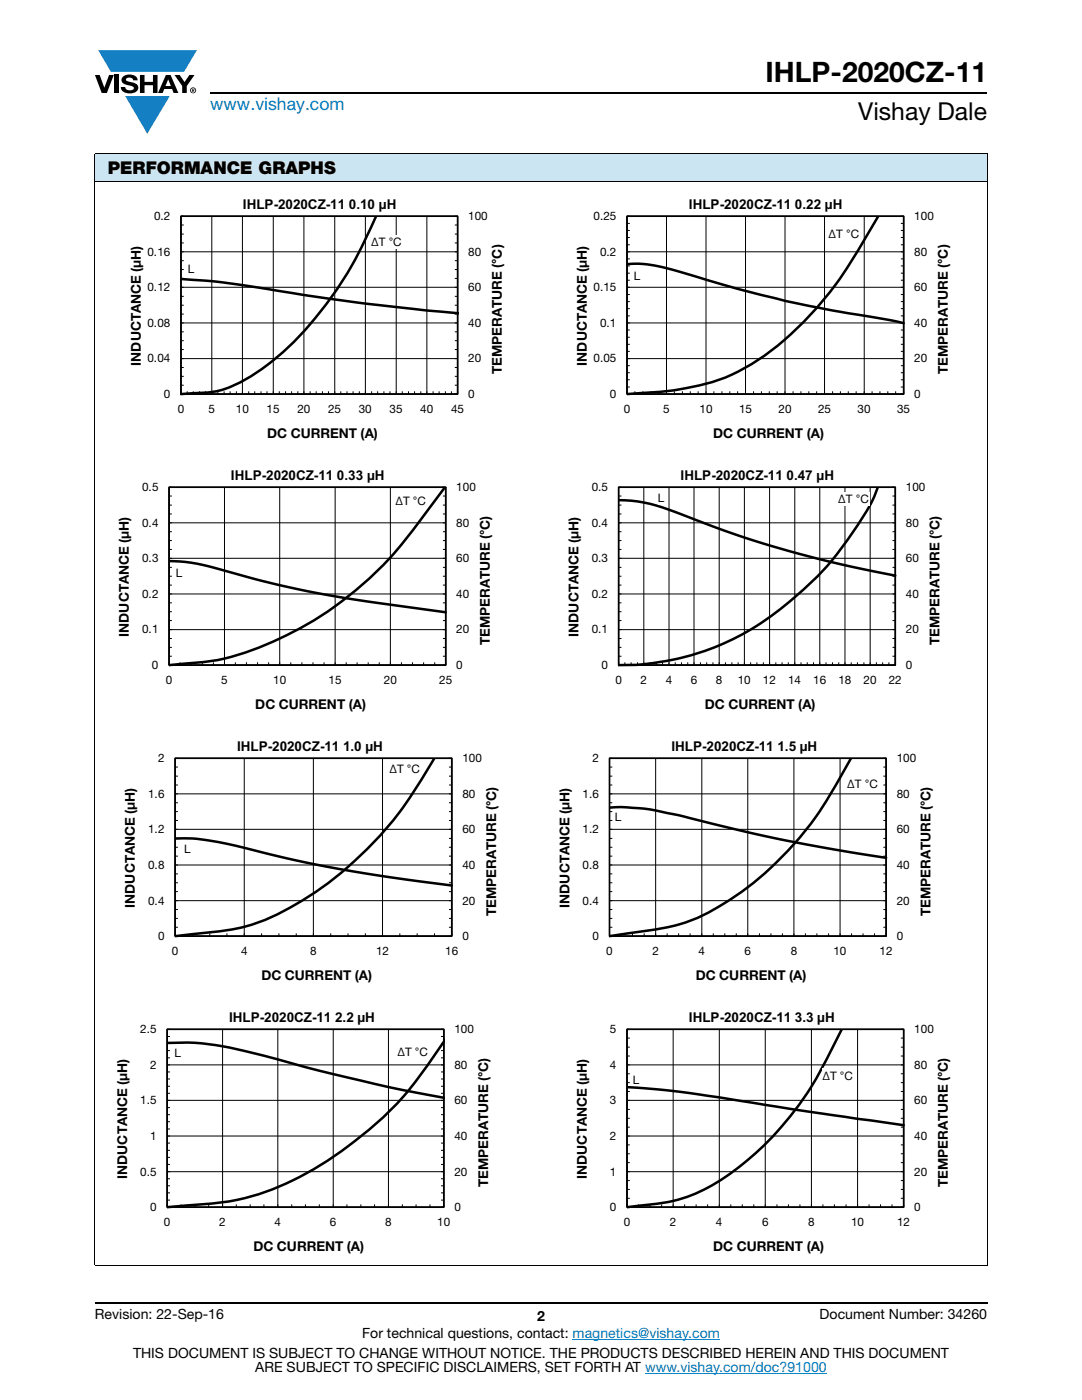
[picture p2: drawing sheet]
<svg xmlns="http://www.w3.org/2000/svg" width="216mm" height="279mm" viewBox="0 0 216 279" stroke-linecap="round" stroke-linejoin="round" font-family="sans-serif">
<g fill="#147fc3">
<path d="M19.6 10h19.7l-2.6 4.3h-1.1h-13.5z"/>
<path d="M25 19.2h8.9l-4.5 7.5z"/>
</g>
<g fill="#000">
<path d="M18.9 15h1l.9 2.5 1-2.5h.9l-1.4 3.6h-1zM22.9 15h.9v3.6h-.9zM24.6 15.3a2.1 2.1 0 0 1 2.8 .3l.1 .4h-.9a.79 .79 0 0 0-.7-.5 .79 .79 0 0 0-.8 .4l.3 .3 1 .2a1.08 1.08 0 0 1 1.2 1 1.08 1.08 0 0 1-1.1 1.2 1.73 1.73 0 0 1-2.4-1.2h.9a.96 .96 0 0 0 .8 .6 .96 .96 0 0 0 .9-.4 1.31 1.31 0 0 0-1.2-.6 1.03 1.03 0 0 1-1.1-.6 1.03 1.03 0 0 1 .2-1.1zM27.9 15h.9v1.3h1.7v-1.3h.9v3.6h-.9v-1.6h-1.7v1.6h-.9zM34.8 15h1.1l.9 1.4 1-1.4h1l-1.5 2.2v1.4h-.9v-1.4z"/>
<path d="M33.6 15.9l.5 1.3h-1.1zM33.1 15l-1.6 3.6h1l.3-.8h1.5l.3 .8h1l-1.6-3.6z"/>
<path d="M38.4 17.8h.2v.2h-.2zM38.3 17.7v.7h.1v-.3l.4 .3-.2-.3 .2-.2-.1-.2z"/>
<path d="M38.1 18a.46 .46 0 0 1 .9 0 .46 .46 0 0 1-.9 0zM37.9 18a.6 .6 0 0 0 1.2 0 .6 .6 0 0 0-1.2 0z"/>
</g>
<path d="M42 18.6h155M18.9 260h178.1" fill="none" stroke="#000" stroke-width=".36"/>
<path d="M114.3 267.3h29.3M128.7 274h36.3" fill="none" stroke="#007ec4" stroke-width=".2"/>
<path d="M18.9 30.7h178.1v5.5h-178.1z" fill="#cce5f3"/>
<path d="M18.9 30.7h178.1M18.9 36.2h178.1M18.9 30.8v221.7M197 30.8v221.7M18.9 252.6h178.1" fill="none" stroke="#000" stroke-width=".2"/>
<path d="M25.9 39.4h75.3v48.5h-75.3z" fill="#fff"/>
<g fill="none" stroke="#000" stroke-width=".2">
<path d="M36.1 43.1h55.2v35.6h-55.2zM36.1 59.1h.6M36.1 55.6h.6M36.1 53.8h.6M36.1 52h.6M36.1 48.5h.6M36.1 46.7h.6M36.1 44.9h.6M42.3 43.1v35.6M48.4 43.1v35.6M54.5 43.1v35.6M60.6 43.1v35.6"/>
<path d="M66.8 43.1v35.6M72.9 43.1v35.5M79.1 43.1v35.6M85.2 43.1v35.6M90.8 59.1h.5M90.8 55.6h.5M90.8 53.8h.5M90.8 52h.5M90.8 48.5h.5M90.8 46.7h.5M90.8 44.9h.5M91.3 57.3h-55.2"/>
<path d="M91.3 50.3h-55.2M91.3 43.1v35.5M36.1 76.9h.6M36.1 75.1h.6M36.1 73.3h.6M36.1 69.8h.6M36.1 68h.6M36.1 66.2h.6M36.1 62.7h.6M36.1 60.9h.6M37.4 78.1v.6M38.6 78.1v.6"/>
<path d="M39.8 78.1v.6M41 78.1v.6M43.5 78.1v.6M44.7 78.1v.6M45.9 78.1v.6M47.2 78.1v.6M49.6 78.1v.6M50.8 78.1v.6M52.1 78.1v.6M53.3 78.1v.6M55.7 78.1v.6M57 78.1v.6"/>
<path d="M58.2 78.1v.6M59.4 78.1v.6M61.9 78.1v.6M63.1 78.1v.6M64.3 78.1v.6M65.5 78.1v.6M68 78.1v.6M69.2 78.1v.6M70.5 78.1v.6M71.7 78.1v.6M72.9 78.1v.6M74.2 78.1v.6"/>
<path d="M75.4 78.1v.6M76.6 78.1v.6M77.8 78.1v.6M80.3 78.1v.6M81.5 78.1v.6M82.7 78.1v.6M84 78.1v.6M86.4 78.1v.6M87.6 78.1v.6M88.9 78.1v.6M90.1 78.1v.6M90.8 76.9h.5"/>
<path d="M90.8 75.1h.5M90.8 73.3h.5M90.8 69.8h.5M90.8 68h.5M90.8 66.2h.5M90.8 62.7h.5M90.8 60.9h.5M91.3 71.6h-55.2M91.3 64.5h-55.2"/>
</g>
<path d="M36.1 43.1h55.2v35.5h-55.2z" fill="none" stroke="#000" stroke-width=".34"/>
<path d="M36.1 55.7l8.4 .7 16.6 2.5 11.8 1.7 12.3 1.4 6.4 .5M75.1 43.1a76.7 76.7 0 0 1-17.9 26.5 35.5 35.5 0 0 1-13.5 8.4l-1.9 .3-5.7 .3" fill="none" stroke="#000" stroke-width=".5"/>
<g fill="#fff">
<path d="M37.5 52.3h1.3v2.7h-1.3z"/>
<path d="M74.1 46.9h6.2v2.8h-6.2z"/>
<path d="M114.9 39.4h75.3v48.5h-75.3z"/>
</g>
<g fill="none" stroke="#000" stroke-width=".2">
<path d="M125.1 43.1h55.2v35.6h-55.2zM125.1 57.3h55.2M125.1 50.3h55.2M125.1 58.8h.6M125.1 55.9h.6M125.1 54.5h.6M125.1 53.1h.6M125.1 51.7h.6M125.1 48.8h.6M125.1 47.4h.6M125.1 46h.6M125.1 44.6h.6"/>
<path d="M133 43.1v35.6M140.9 43.1v35.6M148.8 43.1v35.6M156.6 43.1v35.6M164.5 43.1v35.6M172.4 43.1v35.6M179.8 58.8h.5M179.8 55.9h.5M179.8 54.5h.5M179.8 53.1h.5M179.8 51.7h.5M179.8 48.8h.5"/>
<path d="M179.8 47.4h.5M179.8 46h.5M179.8 44.6h.5M125.1 71.6h55.2M125.1 64.5h55.2M125.1 77.2h.6M125.1 75.8h.6M125.1 74.4h.6M125.1 73h.6M125.1 70.1h.6M125.1 68.7h.6M125.1 67.3h.6"/>
<path d="M125.1 65.9h.6M125.1 63h.6M125.1 61.6h.6M125.1 60.2h.6M126.7 78.1v.6M128.3 78.1v.6M129.9 78.1v.6M131.4 78.1v.6M134.6 78.1v.6M136.2 78.1v.6M137.7 78.1v.6M139.3 78.1v.6"/>
<path d="M142.4 78.1v.6M144.1 78.1v.6M145.6 78.1v.6M147.2 78.1v.6M150.4 78.1v.6M151.9 78.1v.6M153.5 78.1v.6M155.1 78.1v.6M158.2 78.1v.6M159.8 78.1v.6M161.4 78.1v.6M163 78.1v.6"/>
<path d="M166.1 78.1v.6M167.7 78.1v.6M169.3 78.1v.6M170.8 78.1v.6M174 78.1v.6M175.6 78.1v.6M177.2 78.1v.6M178.7 78.1v.6M179.8 77.2h.5M179.8 75.8h.5M179.8 74.4h.5M179.8 73h.5"/>
<path d="M179.8 70.1h.5M179.8 68.7h.5M179.8 67.3h.5M179.8 65.9h.5M179.8 63h.5M179.8 61.6h.5M179.8 60.2h.5"/>
</g>
<path d="M125.1 43.1h55.2v35.5h-55.2z" fill="none" stroke="#000" stroke-width=".34"/>
<path d="M125.1 52.7a31.5 31.5 0 0 1 12.2 2l9.9 2.9 9.9 2.5 9 1.9 10.7 1.7 3.5 .8M175.3 43.1l-2.5 4.3a72.6 72.6 0 0 1-18.2 22.1 37.2 37.2 0 0 1-19 8.2l-3.1 .4-7.4 .5" fill="none" stroke="#000" stroke-width=".5"/>
<g fill="#fff">
<path d="M126.5 53.6h1.3v2.7h-1.3z"/>
<path d="M165.3 45.3h6.2v2.8h-6.2z"/>
<path d="M23.5 93.5h80v48.5h-80z"/>
</g>
<g fill="none" stroke="#000" stroke-width=".2">
<path d="M33.7 97.2h55.2v35.5h-55.2zM33.7 99h.6M44.8 97.2v35.5M55.8 97.2v35.5M66.9 97.2v35.5M77.9 97.2v35.5M88.4 99h.5M33.7 116.8h.6M33.7 115h.6M33.7 113.2h.6M33.7 109.7h.6M33.7 107.9h.6"/>
<path d="M33.7 106.1h.6M33.7 102.6h.6M33.7 100.8h.6M88.4 116.8h.5M88.4 115h.5M88.4 113.2h.5M88.4 109.7h.5M88.4 107.9h.5M88.4 106.1h.5M88.4 102.6h.5M88.4 100.8h.5M88.9 118.5h-55.2"/>
<path d="M88.9 111.4h-55.2M88.9 104.3h-55.2M33.7 131h.6M33.7 129.2h.6M33.7 127.4h.6M33.7 123.8h.6M33.7 122.1h.6M33.7 120.3h.6M35.9 132.2v.5M38.2 132.2v.5M40.4 132.2v.5M42.6 132.2v.5"/>
<path d="M47 132.2v.5M49.2 132.2v.5M51.4 132.2v.5M53.6 132.2v.5M58 132.2v.5M60.2 132.2v.5M62.4 132.2v.5M64.7 132.2v.5M69.1 132.2v.5M71.3 132.2v.5M73.5 132.2v.5M75.7 132.2v.5"/>
<path d="M80.1 132.2v.5M82.3 132.2v.5M84.5 132.2v.5M86.7 132.2v.5M88.4 131h.5M88.4 129.2h.5M88.4 127.4h.5M88.4 123.8h.5M88.4 122.1h.5M88.4 120.3h.5M88.9 125.7h-55.2"/>
</g>
<path d="M33.7 97.2h55.2v35.5h-55.2z" fill="none" stroke="#000" stroke-width=".34"/>
<path d="M88.8 97.2l-4.3 5.8a71 71 0 0 1-37.7 27.9 55.2 55.2 0 0 1-12.1 1.7l-1 .1M33.7 112a45.5 45.5 0 0 1 13.3 2.5l8.4 2.2 8.8 1.8 8.8 1.5 15.9 2.2" fill="none" stroke="#000" stroke-width=".5"/>
<g fill="#fff">
<path d="M35.1 112.8h1.3v2.8h-1.3z"/>
<path d="M78.9 98.6h6.2v2.7h-6.2z"/>
<path d="M113.2 93.5h78.6v48.5h-78.6z"/>
</g>
<g fill="none" stroke="#000" stroke-width=".2">
<path d="M123.4 97.2h55.2v35.5h-55.2zM123.4 99h.6M128.5 97.2v35.5M133.5 97.2v35.5M138.5 97.2v35.5M143.5 97.2v35.5M148.5 97.2v35.5M153.6 97.2v35.5M158.6 97.2v35.5M163.6 97.2v35.5M168.6 97.2v35.5M173.6 97.2v35.5"/>
<path d="M178.1 99h.5M123.4 118.5h55.2M123.4 111.4h55.2M123.4 104.3h55.2M123.4 116.8h.6M123.4 115h.6M123.4 113.2h.6M123.4 109.7h.6M123.4 107.9h.6M123.4 106.1h.6M123.4 102.6h.6M123.4 100.8h.6"/>
<path d="M178.1 116.8h.5M178.1 115h.5M178.1 113.2h.5M178.1 109.7h.5M178.1 107.9h.5M178.1 106.1h.5M178.1 102.6h.5M178.1 100.8h.5M123.4 125.7h55.2M123.4 131h.6M123.4 129.2h.6M123.4 127.4h.6"/>
<path d="M123.4 123.8h.6M123.4 122.1h.6M123.4 120.3h.6M124.7 132.2v.5M125.9 132.2v.5M127.2 132.2v.5M129.7 132.2v.5M131 132.2v.5M132.2 132.2v.5M134.7 132.2v.5M136 132.2v.5M137.2 132.2v.5"/>
<path d="M139.8 132.2v.5M141 132.2v.5M142.3 132.2v.5M144.8 132.2v.5M146 132.2v.5M147.3 132.2v.5M149.8 132.2v.5M151 132.2v.5M152.3 132.2v.5M154.8 132.2v.5M156.1 132.2v.5M157.3 132.2v.5"/>
<path d="M159.8 132.2v.5M161.1 132.2v.5M162.3 132.2v.5M164.8 132.2v.5M166.1 132.2v.5M167.4 132.2v.5M169.8 132.2v.5M171.1 132.2v.5M172.4 132.2v.5M174.9 132.2v.5M176.1 132.2v.5M177.4 132.2v.5"/>
<path d="M178.1 131h.5M178.1 129.2h.5M178.1 127.4h.5M178.1 123.8h.5M178.1 122.1h.5M178.1 120.3h.5"/>
</g>
<path d="M123.4 97.2h55.2v35.5h-55.2z" fill="none" stroke="#000" stroke-width=".34"/>
<path d="M123.4 99.8a33 33 0 0 1 13.1 3l11 4.1 9.6 3 10.5 2.7 11 2.3M175.2 97.2a36.9 36.9 0 0 1-5.4 9.6 67.3 67.3 0 0 1-18.8 18.1 51 51 0 0 1-27.6 7.8" fill="none" stroke="#000" stroke-width=".5"/>
<g fill="#fff">
<path d="M131.3 98h1.3v2.8h-1.3z"/>
<path d="M167.2 98.1h6.3v2.8h-6.3z"/>
<path d="M24.7 147.6h77.6v48.5h-77.6z"/>
</g>
<g fill="none" stroke="#000" stroke-width=".2">
<path d="M34.9 151.3h55.2v35.5h-55.2zM34.9 156.7h.6M34.9 154.9h.6M34.9 153.1h.6M48.7 151.3v35.5M62.5 151.3v35.5M76.3 151.3v35.5M89.6 156.7h.5M89.6 154.9h.5M89.6 153.1h.5M90.1 158.4h-55.2M34.9 177.9h.6"/>
<path d="M34.9 176.2h.6M34.9 174.4h.6M34.9 170.9h.6M34.9 169.1h.6M34.9 167.3h.6M34.9 163.7h.6M34.9 162h.6M34.9 160.2h.6M89.6 177.9h.5M89.6 176.2h.5M89.6 174.4h.5M89.6 170.9h.5"/>
<path d="M89.6 169.1h.5M89.6 167.3h.5M89.6 163.7h.5M89.6 162h.5M89.6 160.2h.5M90.1 179.7h-55.2M90.1 172.6h-55.2M90.1 165.5h-55.2M34.9 185.1h.6M34.9 183.3h.6M34.9 181.5h.6M38.4 186.3v.5"/>
<path d="M41.9 186.3v.5M45.3 186.3v.5M52.2 186.3v.5M55.7 186.3v.5M59.1 186.3v.5M66 186.3v.5M69.4 186.3v.5M72.9 186.3v.5M79.8 186.3v.5M83.2 186.3v.5M86.7 186.3v.5M89.6 185.1h.5"/>
<path d="M89.6 183.3h.5M89.6 181.5h.5"/>
</g>
<path d="M34.9 151.3h55.2v35.5h-55.2z" fill="none" stroke="#000" stroke-width=".34"/>
<path d="M86.7 151.3l-1.2 1.9a71.5 71.5 0 0 1-32.8 30.4 42 42 0 0 1-13 2.7l-4.8 .5M34.9 167.3a48.3 48.3 0 0 1 13.8 1.9l9.8 2.4 8.6 1.7 10.4 1.7 12.6 1.7" fill="none" stroke="#000" stroke-width=".5"/>
<g fill="#fff">
<path d="M36.7 167.9h1.3v2.8h-1.3z"/>
<path d="M77.7 152.1h6.2v2.8h-6.2z"/>
<path d="M111.4 147.6h82.3v48.5h-82.3z"/>
</g>
<g fill="none" stroke="#000" stroke-width=".2">
<path d="M121.6 151.3h55.2v35.5h-55.2zM121.6 158.4h55.2M121.6 156.7h.6M121.6 154.9h.6M121.6 153.1h.6M130.8 151.3v35.5M140 151.3v35.5M149.2 151.3v35.5M158.4 151.3v35.5M167.6 151.3v35.5M176.3 156.7h.5M176.3 154.9h.5"/>
<path d="M176.3 153.1h.5M121.6 179.7h55.2M121.6 172.6h55.2M121.6 165.5h55.2M121.6 177.9h.6M121.6 176.2h.6M121.6 174.4h.6M121.6 170.9h.6M121.6 169.1h.6M121.6 167.3h.6M121.6 163.7h.6M121.6 162h.6"/>
<path d="M121.6 160.2h.6M176.3 177.9h.5M176.3 176.2h.5M176.3 174.4h.5M176.3 170.9h.5M176.3 169.1h.5M176.3 167.3h.5M176.3 163.7h.5M176.3 162h.5M176.3 160.2h.5M121.6 185.1h.6M121.6 183.3h.6"/>
<path d="M121.6 181.5h.6M123.9 186.3v.5M126.2 186.3v.5M128.5 186.3v.5M133.1 186.3v.5M135.4 186.3v.5M137.7 186.3v.5M142.3 186.3v.5M144.6 186.3v.5M146.9 186.3v.5M151.5 186.3v.5M153.8 186.3v.5"/>
<path d="M156.1 186.3v.5M160.7 186.3v.5M163 186.3v.5M165.3 186.3v.5M169.9 186.3v.5M172.2 186.3v.5M174.5 186.3v.5M176.3 185.1h.5M176.3 183.3h.5M176.3 181.5h.5"/>
</g>
<path d="M121.6 151.3h55.2v35.5h-55.2z" fill="none" stroke="#000" stroke-width=".34"/>
<path d="M169.9 151.3l-1.4 2.4a69.8 69.8 0 0 1-11.7 16.5 56.2 56.2 0 0 1-19.2 13.6 67 67 0 0 1-13.6 2.7l-2.4 .3M121.6 161.2a41.6 41.6 0 0 1 12.9 1.3l13.8 3.4 7.4 1.6 10.1 1.9 11 1.8" fill="none" stroke="#000" stroke-width=".5"/>
<g fill="#fff">
<path d="M122.7 161.6h1.3v2.7h-1.3z"/>
<path d="M169.1 155h6.2v2.7h-6.2z"/>
<path d="M23.1 201.7h80.8v48.5h-80.8z"/>
</g>
<g fill="none" stroke="#000" stroke-width=".2">
<path d="M33.4 205.4h55.2v35.5h-55.2zM33.4 218.2h.5M33.4 216.8h.5M33.4 215.3h.5M33.4 213.9h.5M33.4 211.1h.5M33.4 209.7h.5M33.4 208.3h.5M33.4 206.9h.5M44.4 205.4v35.5M55.4 205.4v35.5M66.5 205.4v35.5"/>
<path d="M77.5 205.4v35.5M88 218.2h.6M88 216.8h.6M88 215.3h.6M88 213.9h.6M88 211.1h.6M88 209.7h.6M88 208.3h.6M88 206.9h.6M88.6 219.6h-55.2M88.6 212.5h-55.2M33.4 239.5h.5"/>
<path d="M33.4 238.1h.5M33.4 236.7h.5M33.4 235.2h.5M33.4 232.4h.5M33.4 231h.5M33.4 229.6h.5M33.4 228.1h.5M33.4 225.3h.5M33.4 223.9h.5M33.4 222.5h.5M33.4 221h.5M88 239.5h.6"/>
<path d="M88 238.1h.6M88 236.7h.6M88 235.2h.6M88 232.4h.6M88 231h.6M88 229.6h.6M88 228.1h.6M88 225.3h.6M88 223.9h.6M88 222.5h.6M88 221h.6M88.6 233.8h-55.2"/>
<path d="M88.6 226.7h-55.2M36.1 240.4v.5M38.9 240.4v.5M41.6 240.4v.5M47.1 240.4v.5M49.9 240.4v.5M52.7 240.4v.5M58.2 240.4v.5M60.9 240.4v.5M63.7 240.4v.5M69.2 240.4v.5M72 240.4v.5"/>
<path d="M74.7 240.4v.5M80.3 240.4v.5M83 240.4v.5M85.8 240.4v.5"/>
</g>
<path d="M33.4 205.4h55.2v35.5h-55.2z" fill="none" stroke="#000" stroke-width=".34"/>
<path d="M33.4 208.1a53.9 53.9 0 0 1 17.9 2.2l11.7 3.2 13.1 3.1 12.7 2.5M88.8 207.5l-1 1.6a74.1 74.1 0 0 1-11.8 14.3 69.3 69.3 0 0 1-24.5 15 54.4 54.4 0 0 1-14.6 2.2l-3.5 .3" fill="none" stroke="#000" stroke-width=".5"/>
<g fill="#fff">
<path d="M34.9 208.8h1.3v2.8h-1.3z"/>
<path d="M79.3 208.5h6.2v2.8h-6.2z"/>
<path d="M114.9 201.7h75.3v48.5h-75.3z"/>
</g>
<g fill="none" stroke="#000" stroke-width=".2">
<path d="M125.1 205.4h55.2v35.5h-55.2zM125.1 219.6h55.2M125.1 212.5h55.2M125.1 217.8h.6M125.1 216.1h.6M125.1 214.3h.6M125.1 210.8h.6M125.1 209h.6M125.1 207.2h.6M134.3 205.4v35.5M143.5 205.4v35.5M152.7 205.4v35.5"/>
<path d="M161.9 205.4v35.5M171.1 205.4v35.5M179.8 217.8h.5M179.8 216.1h.5M179.8 214.3h.5M179.8 210.8h.5M179.8 209h.5M179.8 207.2h.5M125.1 233.8h55.2M125.1 226.7h55.2M125.1 239.1h.6M125.1 237.4h.6"/>
<path d="M125.1 235.6h.6M125.1 232h.6M125.1 230.3h.6M125.1 228.5h.6M125.1 224.9h.6M125.1 223.2h.6M125.1 221.4h.6M179.8 239.1h.5M179.8 237.4h.5M179.8 235.6h.5M179.8 232h.5M179.8 230.3h.5"/>
<path d="M179.8 228.5h.5M179.8 224.9h.5M179.8 223.2h.5M179.8 221.4h.5M127.4 240.4v.5M129.7 240.4v.5M132 240.4v.5M136.6 240.4v.5M138.9 240.4v.5M141.2 240.4v.5M145.8 240.4v.5M148.1 240.4v.5"/>
<path d="M150.4 240.4v.5M155 240.4v.5M157.3 240.4v.5M159.6 240.4v.5M164.2 240.4v.5M166.5 240.4v.5M168.8 240.4v.5M173.4 240.4v.5M175.7 240.4v.5M178 240.4v.5"/>
</g>
<path d="M125.1 205.4h55.2v35.5h-55.2z" fill="none" stroke="#000" stroke-width=".34"/>
<path d="M125.1 217l6.5 .4 5.9 .7 22.1 3.5 20.7 3M168 205.4l-1.5 2.9a65.1 65.1 0 0 1-19.9 25.2 31.6 31.6 0 0 1-18.6 7.1l-2.9 .3" fill="none" stroke="#000" stroke-width=".5"/>
<g fill="#fff">
<path d="M126.3 214h1.3v2.8h-1.3z"/>
<path d="M164.1 213.2h6.2v2.8h-6.2z"/>
</g>
<text font-size="5.6" x="152.8" y="16.4">IHLP-2020CZ-11</text>
<text font-size="4.9" x="171.3" y="24">Vishay Dale</text>
<text font-size="3.5" fill="#007ec4" x="42" y="21.9">www.vishay.com</text>
<text font-size="3.5" x="21.5" y="34.8">PERFORMANCE GRAPHS</text>
<g font-size="2.8">
<text x="18.9" y="263.3">Revision: 22-Sep-16</text>
<text x="107.2" y="263.6">2</text>
<text x="163.6" y="263.3">Document Number: 34260</text>
<text x="72.3" y="267.1">For technical questions, contact: magnetics@vishay.com</text>
<text x="26.5" y="271">THIS DOCUMENT IS SUBJECT TO CHANGE WITHOUT NOTICE. THE PRODUCTS DESCRIBED HEREIN AND THIS DOCUMENT</text>
<text x="50.9" y="273.8">ARE SUBJECT TO SPECIFIC DISCLAIMERS, SET FORTH AT www.vishay.com/doc?91000</text>
</g>
<g font-size="2.7">
<text x="48.5" y="41.7">IHLP-2020CZ-11 0.10 µH</text>
<text x="137.5" y="41.7">IHLP-2020CZ-11 0.22 µH</text>
<text x="28.1" y="73" transform="rotate(-90 28.1 73)">INDUCTANCE (μH)</text>
<text x="100.1" y="74.6" transform="rotate(-90 100.1 74.6)">TEMPERATURE (°C)</text>
<text x="117.1" y="73" transform="rotate(-90 117.1 73)">INDUCTANCE (μH)</text>
<text x="189.1" y="74.6" transform="rotate(-90 189.1 74.6)">TEMPERATURE (°C)</text>
<text x="53.3" y="87.4">DC CURRENT (A)</text>
<text x="142.3" y="87.4">DC CURRENT (A)</text>
<text x="46.1" y="95.8">IHLP-2020CZ-11 0.33 µH</text>
<text x="135.8" y="95.8">IHLP-2020CZ-11 0.47 µH</text>
<text x="25.7" y="127.1" transform="rotate(-90 25.7 127.1)">INDUCTANCE (μH)</text>
<text x="97.8" y="128.7" transform="rotate(-90 97.8 128.7)">TEMPERATURE (°C)</text>
<text x="115.4" y="127.1" transform="rotate(-90 115.4 127.1)">INDUCTANCE (μH)</text>
<text x="187.5" y="128.7" transform="rotate(-90 187.5 128.7)">TEMPERATURE (°C)</text>
<text x="50.9" y="141.5">DC CURRENT (A)</text>
<text x="140.6" y="141.5">DC CURRENT (A)</text>
<text x="47.3" y="149.9">IHLP-2020CZ-11 1.0 µH</text>
<text x="134" y="149.9">IHLP-2020CZ-11 1.5 µH</text>
<text x="26.9" y="181.1" transform="rotate(-90 26.9 181.1)">INDUCTANCE (μH)</text>
<text x="99" y="182.8" transform="rotate(-90 99 182.8)">TEMPERATURE (°C)</text>
<text x="113.6" y="181.1" transform="rotate(-90 113.6 181.1)">INDUCTANCE (μH)</text>
<text x="185.6" y="182.8" transform="rotate(-90 185.6 182.8)">TEMPERATURE (°C)</text>
<text x="52.2" y="195.5">DC CURRENT (A)</text>
<text x="138.8" y="195.5">DC CURRENT (A)</text>
<text x="45.7" y="204">IHLP-2020CZ-11 2.2 µH</text>
<text x="137.5" y="204">IHLP-2020CZ-11 3.3 µH</text>
<text x="25.3" y="235.2" transform="rotate(-90 25.3 235.2)">INDUCTANCE (μH)</text>
<text x="97.4" y="236.9" transform="rotate(-90 97.4 236.9)">TEMPERATURE (°C)</text>
<text x="117.1" y="235.2" transform="rotate(-90 117.1 235.2)">INDUCTANCE (μH)</text>
<text x="189.1" y="236.9" transform="rotate(-90 189.1 236.9)">TEMPERATURE (°C)</text>
<text x="50.6" y="249.6">DC CURRENT (A)</text>
<text x="142.3" y="249.6">DC CURRENT (A)</text>
</g>
<g font-size="2.3">
<text x="30.7" y="43.9">0.2</text>
<text x="93.4" y="43.9">100</text>
<text x="118.4" y="43.9">0.25</text>
<text x="165.3" y="47.6">ΔT °C</text>
<text x="182.4" y="43.9">100</text>
<text x="29.4" y="51">0.16</text>
<text x="74.1" y="49.2">ΔT °C</text>
<text x="93.4" y="51">80</text>
<text x="119.7" y="51">0.2</text>
<text x="182.4" y="51">80</text>
<text x="29.4" y="58.1">0.12</text>
<text x="37.5" y="54.5">L</text>
<text x="93.4" y="58.1">60</text>
<text x="118.4" y="58.1">0.15</text>
<text x="126.5" y="55.8">L</text>
<text x="182.4" y="58.1">60</text>
<text x="29.4" y="65.2">0.08</text>
<text x="93.4" y="65.2">40</text>
<text x="119.7" y="65.2">0.1</text>
<text x="182.4" y="65.2">40</text>
<text x="29.4" y="72.3">0.04</text>
<text x="93.4" y="72.3">20</text>
<text x="118.4" y="72.3">0.05</text>
<text x="182.4" y="72.3">20</text>
<text x="32.7" y="79.4">0</text>
<text x="35.5" y="82.4">0</text>
<text x="41.6" y="82.4">5</text>
<text x="47.1" y="82.4">10</text>
<text x="53.2" y="82.4">15</text>
<text x="59.3" y="82.4">20</text>
<text x="65.5" y="82.4">25</text>
<text x="71.6" y="82.4">30</text>
<text x="77.7" y="82.4">35</text>
<text x="83.9" y="82.4">40</text>
<text x="90" y="82.4">45</text>
<text x="93.4" y="79.4">0</text>
<text x="121.7" y="79.4">0</text>
<text x="124.5" y="82.4">0</text>
<text x="132.4" y="82.4">5</text>
<text x="139.6" y="82.4">10</text>
<text x="147.5" y="82.4">15</text>
<text x="155.4" y="82.4">20</text>
<text x="163.2" y="82.4">25</text>
<text x="171.1" y="82.4">30</text>
<text x="179" y="82.4">35</text>
<text x="182.4" y="79.4">0</text>
<text x="28.4" y="98">0.5</text>
<text x="78.9" y="100.8">ΔT °C</text>
<text x="91.1" y="98">100</text>
<text x="118.1" y="98">0.5</text>
<text x="131.3" y="100.3">L</text>
<text x="167.2" y="100.4">ΔT °C</text>
<text x="180.8" y="98">100</text>
<text x="28.4" y="105.1">0.4</text>
<text x="91.1" y="105.1">80</text>
<text x="118.1" y="105.1">0.4</text>
<text x="180.8" y="105.1">80</text>
<text x="28.4" y="112.2">0.3</text>
<text x="91.1" y="112.2">60</text>
<text x="118.1" y="112.2">0.3</text>
<text x="180.8" y="112.2">60</text>
<text x="28.4" y="119.3">0.2</text>
<text x="35.1" y="115.1">L</text>
<text x="91.1" y="119.3">40</text>
<text x="118.1" y="119.3">0.2</text>
<text x="180.8" y="119.3">40</text>
<text x="28.4" y="126.4">0.1</text>
<text x="91.1" y="126.4">20</text>
<text x="118.1" y="126.4">0.1</text>
<text x="180.8" y="126.4">20</text>
<text x="30.3" y="133.5">0</text>
<text x="33.1" y="136.5">0</text>
<text x="44.1" y="136.5">5</text>
<text x="54.5" y="136.5">10</text>
<text x="65.6" y="136.5">15</text>
<text x="76.6" y="136.5">20</text>
<text x="87.6" y="136.5">25</text>
<text x="91.1" y="133.5">0</text>
<text x="120" y="133.5">0</text>
<text x="122.8" y="136.5">0</text>
<text x="127.8" y="136.5">2</text>
<text x="132.8" y="136.5">4</text>
<text x="137.8" y="136.5">6</text>
<text x="142.9" y="136.5">8</text>
<text x="147.2" y="136.5">10</text>
<text x="152.2" y="136.5">12</text>
<text x="157.3" y="136.5">14</text>
<text x="162.3" y="136.5">16</text>
<text x="167.3" y="136.5">18</text>
<text x="172.3" y="136.5">20</text>
<text x="177.3" y="136.5">22</text>
<text x="180.8" y="133.5">0</text>
<text x="31.5" y="152.1">2</text>
<text x="77.7" y="154.4">ΔT °C</text>
<text x="92.3" y="152.1">100</text>
<text x="118.2" y="152.1">2</text>
<text x="178.9" y="152.1">100</text>
<text x="29.6" y="159.2">1.6</text>
<text x="92.3" y="159.2">80</text>
<text x="116.3" y="159.2">1.6</text>
<text x="169.1" y="157.2">ΔT °C</text>
<text x="178.9" y="159.2">80</text>
<text x="29.6" y="166.3">1.2</text>
<text x="92.3" y="166.3">60</text>
<text x="116.3" y="166.3">1.2</text>
<text x="122.7" y="163.8">L</text>
<text x="178.9" y="166.3">60</text>
<text x="29.6" y="173.4">0.8</text>
<text x="36.7" y="170.2">L</text>
<text x="92.3" y="173.4">40</text>
<text x="116.3" y="173.4">0.8</text>
<text x="178.9" y="173.4">40</text>
<text x="29.6" y="180.5">0.4</text>
<text x="92.3" y="180.5">20</text>
<text x="116.3" y="180.5">0.4</text>
<text x="178.9" y="180.5">20</text>
<text x="31.5" y="187.6">0</text>
<text x="34.3" y="190.6">0</text>
<text x="48.1" y="190.6">4</text>
<text x="61.9" y="190.6">8</text>
<text x="75" y="190.6">12</text>
<text x="88.8" y="190.6">16</text>
<text x="92.3" y="187.6">0</text>
<text x="118.2" y="187.6">0</text>
<text x="121" y="190.6">0</text>
<text x="130.2" y="190.6">2</text>
<text x="139.4" y="190.6">4</text>
<text x="148.6" y="190.6">6</text>
<text x="157.8" y="190.6">8</text>
<text x="166.3" y="190.6">10</text>
<text x="175.5" y="190.6">12</text>
<text x="178.9" y="187.6">0</text>
<text x="28" y="206.2">2.5</text>
<text x="90.7" y="206.2">100</text>
<text x="121.7" y="206.2">5</text>
<text x="182.4" y="206.2">100</text>
<text x="29.9" y="213.3">2</text>
<text x="34.9" y="211">L</text>
<text x="79.3" y="210.8">ΔT °C</text>
<text x="90.7" y="213.3">80</text>
<text x="121.7" y="213.3">4</text>
<text x="164.1" y="215.5">ΔT °C</text>
<text x="182.4" y="213.3">80</text>
<text x="28" y="220.4">1.5</text>
<text x="90.7" y="220.4">60</text>
<text x="121.7" y="220.4">3</text>
<text x="126.3" y="216.2">L</text>
<text x="182.4" y="220.4">60</text>
<text x="29.9" y="227.5">1</text>
<text x="90.7" y="227.5">40</text>
<text x="121.7" y="227.5">2</text>
<text x="182.4" y="227.5">40</text>
<text x="28" y="234.6">0.5</text>
<text x="90.7" y="234.6">20</text>
<text x="121.7" y="234.6">1</text>
<text x="182.4" y="234.6">20</text>
<text x="29.9" y="241.7">0</text>
<text x="32.7" y="244.7">0</text>
<text x="43.7" y="244.7">2</text>
<text x="54.8" y="244.7">4</text>
<text x="65.8" y="244.7">6</text>
<text x="76.9" y="244.7">8</text>
<text x="87.3" y="244.7">10</text>
<text x="90.7" y="241.7">0</text>
<text x="121.7" y="241.7">0</text>
<text x="124.5" y="244.7">0</text>
<text x="133.7" y="244.7">2</text>
<text x="142.9" y="244.7">4</text>
<text x="152.1" y="244.7">6</text>
<text x="161.3" y="244.7">8</text>
<text x="169.8" y="244.7">10</text>
<text x="179" y="244.7">12</text>
<text x="182.4" y="241.7">0</text>
</g>
</svg>
